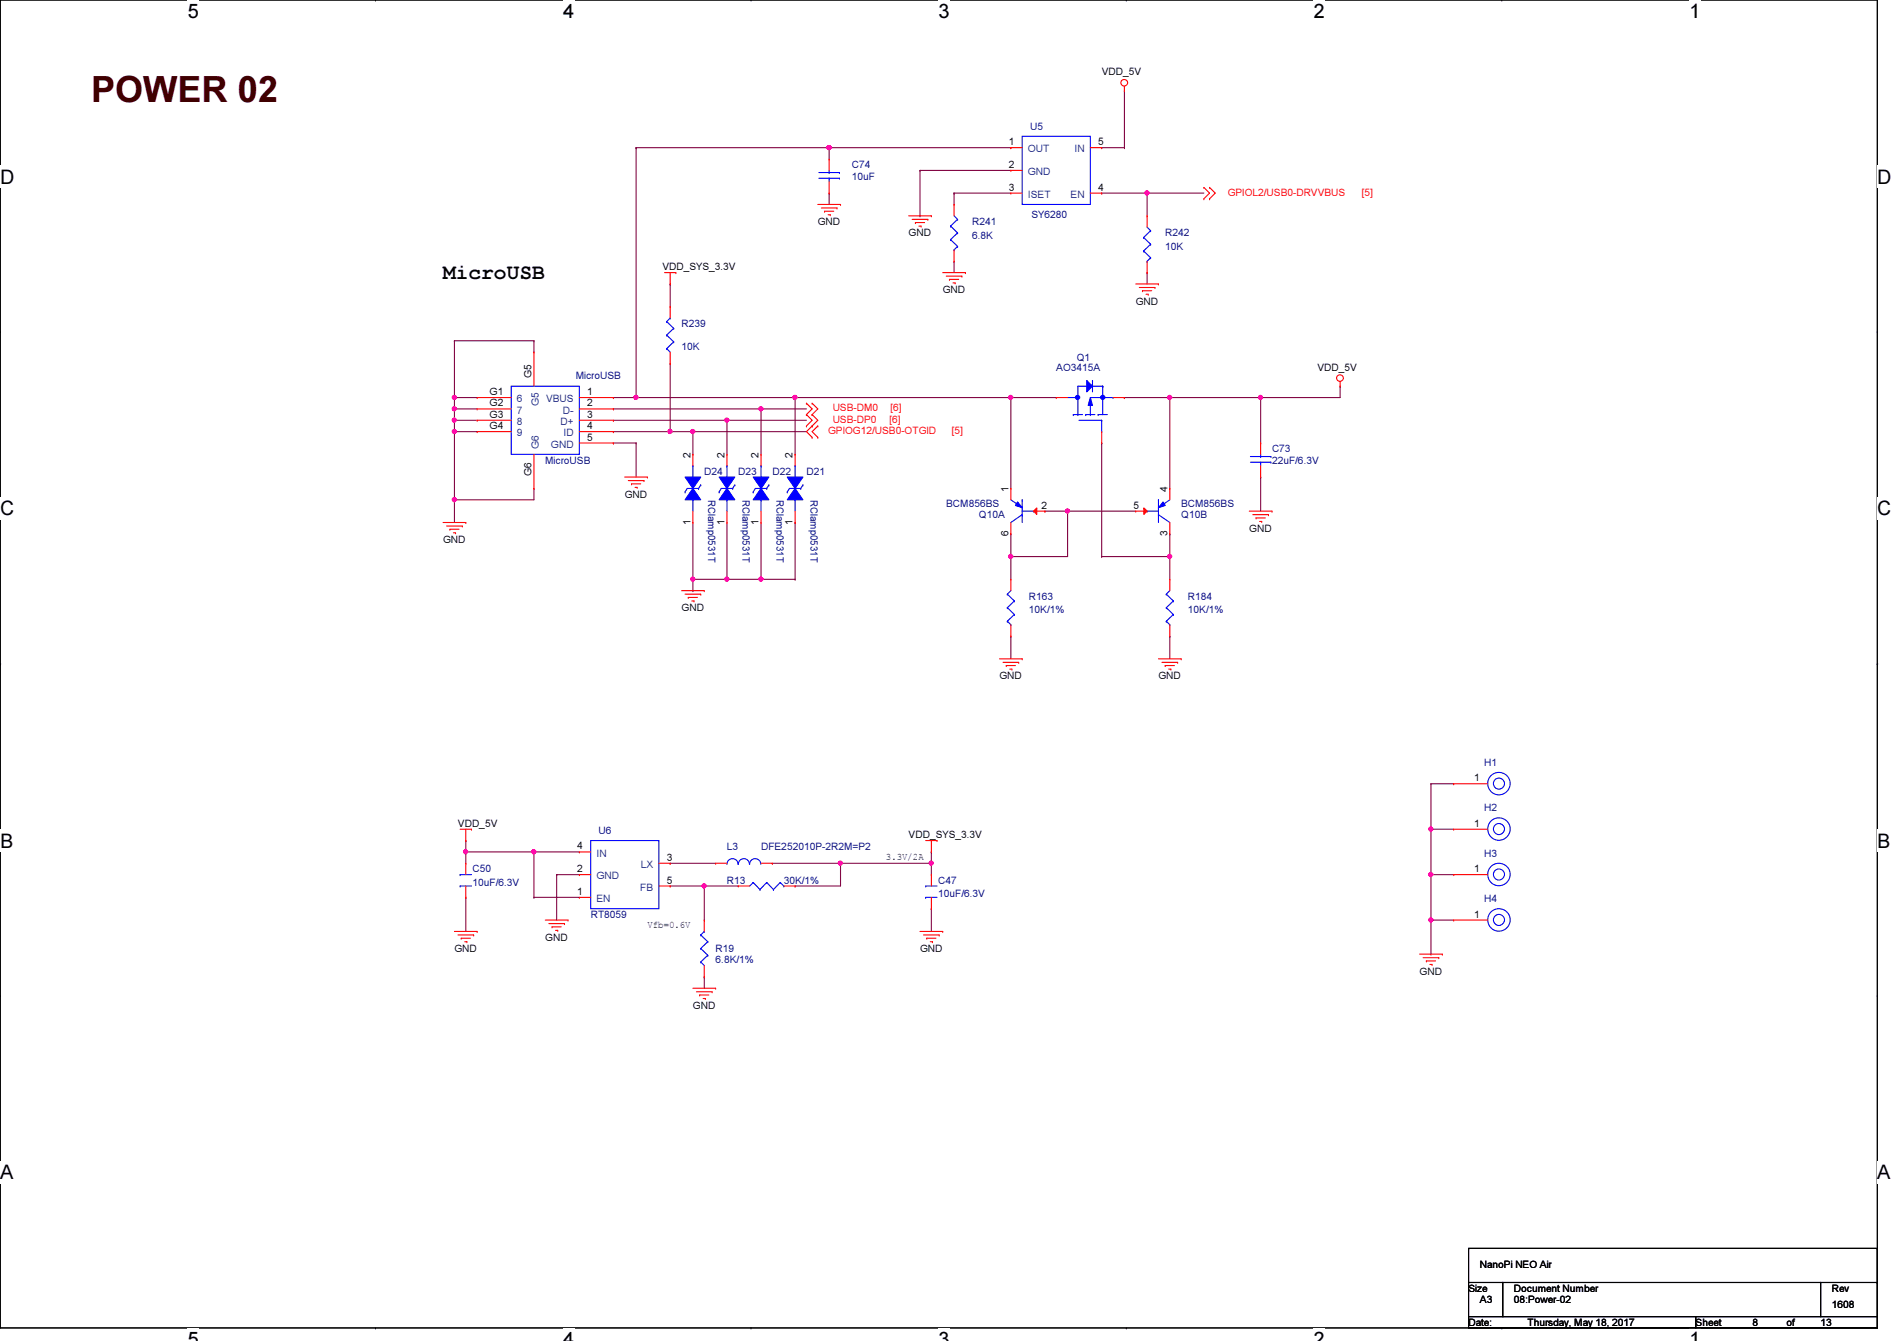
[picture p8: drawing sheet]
<svg xmlns="http://www.w3.org/2000/svg" width="297mm" height="210mm" viewBox="0 0 297 210" stroke-linecap="round" stroke-linejoin="round" font-family="sans-serif">
<path d="M0 0h294v207.9h-294z" fill="none" stroke="#000" stroke-width=".17"/>
<g fill="#fff">
<path d="M29.4 0h1.8v3.5h-1.8z"/>
<path d="M29.4 207.9h1.8v2h-1.8z"/>
</g>
<path d="M58.8 0h.1M58.8 207.9h.1" fill="none" stroke="#000" stroke-width=".17"/>
<g fill="#fff">
<path d="M88.2 0h1.7v3.5h-1.7z"/>
<path d="M88.2 207.9h1.7v2h-1.7z"/>
</g>
<path d="M117.6 0h.1M117.6 207.9h.1" fill="none" stroke="#000" stroke-width=".17"/>
<g fill="#fff">
<path d="M147 0h1.7v3.5h-1.7z"/>
<path d="M147 207.9h1.7v2h-1.7z"/>
</g>
<path d="M176.4 0h.1M176.4 207.9h.1" fill="none" stroke="#000" stroke-width=".17"/>
<g fill="#fff">
<path d="M205.7 0h1.8v3.5h-1.8z"/>
<path d="M205.7 207.9h1.8v2h-1.8z"/>
</g>
<path d="M235.2 0h.1M235.2 207.9h.1" fill="none" stroke="#000" stroke-width=".17"/>
<g fill="#fff">
<path d="M264.5 0h1.8v3.5h-1.8z"/>
<path d="M264.5 207.9h1.8v2h-1.8z"/>
<path d="M0 26h2.3v3.4h-2.3z"/>
<path d="M294 26h2.2v3.4h-2.2z"/>
<path d="M0 77.9h2.3v3.5h-2.3z"/>
<path d="M294 77.9h2.2v3.5h-2.2z"/>
</g>
<path d="M0 51.9h.1M294 51.9h.1" fill="none" stroke="#000" stroke-width=".17"/>
<g fill="#fff">
<path d="M0 129.9h2.1v3.4h-2.1z"/>
<path d="M294 129.9h2v3.4h-2z"/>
</g>
<path d="M0 103.9h.1M294 103.9h.1" fill="none" stroke="#000" stroke-width=".17"/>
<path d="M0 103.9h.1M294 103.9h.1" fill="none" stroke="#000" stroke-width=".16"/>
<g fill="#fff">
<path d="M0 181.8h2.1v3.5h-2.1z"/>
<path d="M294 181.8h2v3.5h-2z"/>
</g>
<path d="M0 155.9h.1M294 155.9h.1" fill="none" stroke="#000" stroke-width=".17"/>
<path d="M113.8 65.8h.1M113.8 65.8h12.5M119.2 64h.1M119.2 64h7.1M158.3 62.2h.1M158.3 62.2h7.1M158.3 87.1h.1M158.3 87.1v3.6M158.3 87.1h8.9M167.2 80h.1M167.2 80h10.6" fill="none" stroke="#800040" stroke-width=".17"/>
<circle cx="158.3" cy="87.1" r=".32" fill="#f0f"/>
<circle cx="158.3" cy="87.1" r=".32" fill="none" stroke="#f0f" stroke-width=".17"/>
<path d="M163.6 80h.1M163.6 80h3.6M167.2 80h.1M167.2 80v7.1" fill="none" stroke="#800040" stroke-width=".17"/>
<circle cx="167.1" cy="80" r=".32" fill="#f0f"/>
<circle cx="167.1" cy="80" r=".32" fill="none" stroke="#f0f" stroke-width=".17"/>
<g fill="none" stroke="#800040" stroke-width=".17">
<path d="M71.2 62.2h.1M71.2 62.2h3.5M176.1 62.2h.1M176.1 62.2h7.1M183.2 62.2h.1M183.2 62.2v14.3M158.3 99.6h.1M158.3 83.6h.1M158.3 83.6v3.5M158.3 99.6v3.5M183.2 87.1h.1M183.2 99.6h.1"/>
<path d="M183.2 87.1v3.6M183.2 99.6v3.5"/>
</g>
<circle cx="71.1" cy="62.2" r=".32" fill="#f0f"/>
<circle cx="71.1" cy="62.2" r=".32" fill="none" stroke="#f0f" stroke-width=".17"/>
<path d="M71.2 62.2h.1M71.2 64h.1M71.2 62.2v1.8M71.2 64h3.5" fill="none" stroke="#800040" stroke-width=".17"/>
<circle cx="71.1" cy="64" r=".32" fill="#f0f"/>
<circle cx="71.1" cy="64" r=".32" fill="none" stroke="#f0f" stroke-width=".17"/>
<path d="M71.2 64h.1M71.2 65.8h.1M71.2 64v1.8M71.2 65.8h3.5" fill="none" stroke="#800040" stroke-width=".17"/>
<circle cx="71.1" cy="65.8" r=".32" fill="#f0f"/>
<circle cx="71.1" cy="65.8" r=".32" fill="none" stroke="#f0f" stroke-width=".17"/>
<path d="M71.2 78.2h.1M71.2 67.6h.1M71.2 78.2v3.6M71.2 67.6h3.5M172.5 69.3h.1M172.5 69.3v17.8M172.5 87.1h.1M172.5 87.1h10.7" fill="none" stroke="#800040" stroke-width=".17"/>
<circle cx="71.1" cy="67.5" r=".32" fill="#f0f"/>
<circle cx="71.1" cy="67.5" r=".32" fill="none" stroke="#f0f" stroke-width=".17"/>
<path d="M83.6 53.3h.1M83.6 53.3v1.8M71.2 65.8h.1M71.2 78.2h.1M71.2 65.8v1.8M83.6 76.5h.1M83.6 76.5v1.7h-12.4M96.1 69.3h.1M96.1 69.3h3.5M99.6 69.3h.1M99.6 69.3v5.4" fill="none" stroke="#800040" stroke-width=".17"/>
<circle cx="71.1" cy="78.2" r=".32" fill="#f0f"/>
<circle cx="71.1" cy="78.2" r=".32" fill="none" stroke="#f0f" stroke-width=".17"/>
<path d="M71.2 53.3h.1M71.2 53.3h12.4M71.2 53.3v8.9M71.2 67.6h.1M71.2 67.6v10.6M183.2 83.6h.1M183.2 83.6v3.5" fill="none" stroke="#800040" stroke-width=".17"/>
<circle cx="183.1" cy="87.1" r=".32" fill="#f0f"/>
<circle cx="183.1" cy="87.1" r=".32" fill="none" stroke="#f0f" stroke-width=".17"/>
<path d="M108.5 67.6h.1M108.5 67.6h17.8M158.3 62.2h.1M158.3 62.2v14.3M197.4 62.2h.1M197.4 74.7h.1M197.4 62.2v7.1M197.4 74.7v5.3" fill="none" stroke="#800040" stroke-width=".17"/>
<circle cx="108.5" cy="67.5" r=".32" fill="#f0f"/>
<circle cx="108.5" cy="67.5" r=".32" fill="none" stroke="#f0f" stroke-width=".17"/>
<path d="M104.9 44.4h.1M104.9 44.4v3.6M145.8 135.1h.1M145.8 135.1v1.8M145.8 142.2h.1M145.8 142.2v3.6" fill="none" stroke="#800040" stroke-width=".17"/>
<circle cx="145.8" cy="135.1" r=".32" fill="#f0f"/>
<circle cx="145.8" cy="135.1" r=".32" fill="none" stroke="#f0f" stroke-width=".17"/>
<path d="M110.3 138.7h.1M110.3 138.7h5.3M120.9 135.1h.1M120.9 135.1h10.7" fill="none" stroke="#800040" stroke-width=".17"/>
<circle cx="131.6" cy="135.1" r=".32" fill="#f0f"/>
<circle cx="131.6" cy="135.1" r=".32" fill="none" stroke="#f0f" stroke-width=".17"/>
<path d="M104.9 138.7h.1M104.9 138.7h5.4M110.3 138.7h.1M110.3 138.7v5.3M110.3 152.9h.1M110.3 152.9v1.8" fill="none" stroke="#800040" stroke-width=".17"/>
<circle cx="110.3" cy="138.7" r=".32" fill="#f0f"/>
<circle cx="110.3" cy="138.7" r=".32" fill="none" stroke="#f0f" stroke-width=".17"/>
<path d="M72.9 131.6h.1M72.9 133.3h.1M72.9 131.6v1.7M72.9 133.3h10.7" fill="none" stroke="#800040" stroke-width=".17"/>
<circle cx="83.6" cy="133.3" r=".32" fill="#f0f"/>
<circle cx="83.6" cy="133.3" r=".32" fill="none" stroke="#f0f" stroke-width=".17"/>
<circle cx="72.9" cy="133.3" r=".32" fill="#f0f"/>
<circle cx="72.9" cy="133.3" r=".32" fill="none" stroke="#f0f" stroke-width=".17"/>
<g fill="none" stroke="#800040" stroke-width=".17">
<path d="M124.5 62.2h.1M124.5 62.2h33.8M72.9 133.3h.1M72.9 133.3v1.8M83.6 133.3h.1M83.6 133.3v7.2M83.6 133.3h7.1M87.2 136.9h.1M87.2 136.9v7.1M87.2 136.9h3.5M104.9 135.1h.1M104.9 135.1h7.2"/>
<path d="M124.5 138.7h.1M131.6 135.1h.1M131.6 135.1v3.6h-7.1M72.9 140.5h.1M72.9 140.5v5.3M83.6 140.5h.1M83.6 140.5h7.1"/>
</g>
<circle cx="158.3" cy="62.2" r=".32" fill="#f0f"/>
<circle cx="158.3" cy="62.2" r=".32" fill="none" stroke="#f0f" stroke-width=".17"/>
<circle cx="124.5" cy="62.2" r=".32" fill="#f0f"/>
<circle cx="124.5" cy="62.2" r=".32" fill="none" stroke="#f0f" stroke-width=".17"/>
<path d="M104.9 56.9h.1M104.9 56.9v10.7h-8.8M96.1 67.6h.1" fill="none" stroke="#800040" stroke-width=".17"/>
<circle cx="104.9" cy="67.5" r=".32" fill="#f0f"/>
<circle cx="104.9" cy="67.5" r=".32" fill="none" stroke="#f0f" stroke-width=".17"/>
<path d="M183.2 62.2h.1M197.4 62.2h.1M209.8 60.5h.1M209.8 60.5v1.7h-26.6" fill="none" stroke="#800040" stroke-width=".17"/>
<circle cx="197.4" cy="62.2" r=".32" fill="#f0f"/>
<circle cx="197.4" cy="62.2" r=".32" fill="none" stroke="#f0f" stroke-width=".17"/>
<circle cx="183.1" cy="62.2" r=".32" fill="#f0f"/>
<circle cx="183.1" cy="62.2" r=".32" fill="none" stroke="#f0f" stroke-width=".17"/>
<path d="M131.6 135.1h.1M145.8 133.3h.1M145.8 133.3v1.8h-14.2M224.1 122.7h.1M224.1 129.8h.1M224.1 122.7h3.5M224.1 122.7v7.1" fill="none" stroke="#800040" stroke-width=".17"/>
<circle cx="224" cy="129.8" r=".32" fill="#f0f"/>
<circle cx="224" cy="129.8" r=".32" fill="none" stroke="#f0f" stroke-width=".17"/>
<path d="M224.1 129.8h.1M224.1 136.9h.1M224.1 129.8h3.5M224.1 129.8v14.2M224.1 136.9h3.5M224.1 144h.1" fill="none" stroke="#800040" stroke-width=".17"/>
<circle cx="224" cy="136.9" r=".32" fill="#f0f"/>
<circle cx="224" cy="136.9" r=".32" fill="none" stroke="#f0f" stroke-width=".17"/>
<circle cx="224" cy="144" r=".32" fill="#f0f"/>
<circle cx="224" cy="144" r=".32" fill="none" stroke="#f0f" stroke-width=".17"/>
<path d="M99.6 62.2h.1M99.6 62.2h24.9M124.5 62.2h.1M124.5 62.2v8.9M224.1 144h.1M224.1 149.4h.1M224.1 144h3.5M224.1 144v5.4" fill="none" stroke="#800040" stroke-width=".17"/>
<circle cx="99.6" cy="62.2" r=".32" fill="#f0f"/>
<circle cx="99.6" cy="62.2" r=".32" fill="none" stroke="#f0f" stroke-width=".17"/>
<path d="M96.1 64h.1M96.1 64h23.1M119.2 64h.1M119.2 64v7.1" fill="none" stroke="#800040" stroke-width=".17"/>
<circle cx="119.1" cy="64" r=".32" fill="#f0f"/>
<circle cx="119.1" cy="64" r=".32" fill="none" stroke="#f0f" stroke-width=".17"/>
<path d="M96.1 65.8h.1M96.1 65.8h17.7M113.8 65.8h.1M113.8 65.8v5.3" fill="none" stroke="#800040" stroke-width=".17"/>
<circle cx="113.8" cy="65.8" r=".32" fill="#f0f"/>
<circle cx="113.8" cy="65.8" r=".32" fill="none" stroke="#f0f" stroke-width=".17"/>
<path d="M104.9 67.6h.1M104.9 67.6h3.6M108.5 67.6h.1M108.5 67.6v3.5M108.5 90.7h.1M108.5 81.8v8.9M108.5 90.7h5.3M113.8 90.7h.1" fill="none" stroke="#800040" stroke-width=".17"/>
<circle cx="108.5" cy="90.7" r=".32" fill="#f0f"/>
<circle cx="108.5" cy="90.7" r=".32" fill="none" stroke="#f0f" stroke-width=".17"/>
<circle cx="113.8" cy="90.7" r=".32" fill="#f0f"/>
<circle cx="113.8" cy="90.7" r=".32" fill="none" stroke="#f0f" stroke-width=".17"/>
<path d="M108.5 92.5h.1M108.5 90.7v1.8M113.8 90.7h.1M113.8 90.7h10.7M113.8 81.8v8.9M119.2 90.7h.1M119.2 81.8v8.9M124.5 81.8h.1M124.5 90.7h.1M124.5 81.8v8.9" fill="none" stroke="#800040" stroke-width=".17"/>
<circle cx="119.1" cy="90.7" r=".32" fill="#f0f"/>
<circle cx="119.1" cy="90.7" r=".32" fill="none" stroke="#f0f" stroke-width=".17"/>
<g fill="none" stroke="#800040" stroke-width=".17">
<path d="M144.1 26.7h.1M144.1 26.7h14.2M149.4 30.2h.1M149.4 30.2v1.8M149.4 30.2h8.9M172.5 23.1h.1M172.5 23.1h3.6M179.6 30.2h.1M179.6 30.2h8.9M179.6 30.2v3.6M149.4 40.9h.1M149.4 40.9v1.8"/>
<path d="M179.6 42.7h.1M179.6 42.7v1.7"/>
</g>
<circle cx="179.6" cy="30.2" r=".32" fill="#f0f"/>
<circle cx="179.6" cy="30.2" r=".32" fill="none" stroke="#f0f" stroke-width=".17"/>
<path d="M176.1 14.2v8.9M99.6 23.1h.1M99.6 23.1h30.2M129.8 23.1h.1M129.8 23.1v1.8M144.1 33.8h.1M144.1 26.7v7.1M172.5 30.2h.1M172.5 30.2h7.1M176.1 23.1h.1" fill="none" stroke="#800040" stroke-width=".17"/>
<circle cx="129.8" cy="23.1" r=".32" fill="#f0f"/>
<circle cx="129.8" cy="23.1" r=".32" fill="none" stroke="#f0f" stroke-width=".17"/>
<path d="M129.8 30.2h.1M129.8 30.2v1.8M129.8 23.1h28.5M158.3 23.1h.1" fill="none" stroke="#800040" stroke-width=".17"/>
<circle cx="129.8" cy="23.1" r=".32" fill="#f0f"/>
<circle cx="129.8" cy="23.1" r=".32" fill="none" stroke="#f0f" stroke-width=".17"/>
<path d="M99.6 23.1h.1M99.6 23.1v39.1h-3.5M96.1 62.2h.1" fill="none" stroke="#800040" stroke-width=".17"/>
<g fill="none" stroke="#f00" stroke-width=".17">
<path d="M176.1 14.2h.1M176.1 13.5v.7M128.1 32h3.5M128.6 32.6h2.5M129.1 33.1h.1M129.1 33.1h1.5M129.7 33.6h.3M130 33.6h.1M131.1 32.6h.1M131.6 32h.1M142.3 33.8h3.5M142.8 34.3h2.5"/>
<path d="M143.3 34.8h.1M143.3 34.8h1.5M143.9 35.4h.3M144.2 35.4h.1M145.3 34.3h.1M145.8 33.8h.1M149.4 32h.1M149.4 32v1.8M149.4 39.1v1.8M188.5 29.3h.1M188.5 31.1h.1M188.5 29.3l.9 .9-.9 .9"/>
<path d="M189.4 29.3h.1M189.4 31.1h.1M189.4 29.3l.9 .9-.9 .9M104.1 42.7h1.7M104.9 44.4h.1M104.9 56.9h.1M104.9 48h.1M104.9 42.7v1.7M104.9 48v1.8M104.9 55.1v1.8M105.8 42.7h.1M147.6 42.7h3.6"/>
<path d="M148.2 43.2h2.4M148.7 43.7h.1M148.7 43.7h1.4M149.2 44.3h.4M149.4 40.9h.1M149.6 44.3h.1M150.6 43.2h.1M151.2 42.7h.1M177.8 44.4h3.6M178.4 45h2.4M178.9 45.5h.1M178.9 45.5h1.4"/>
<path d="M179.4 46.1h.4M179.8 46.1h.1M180.8 45h.1M181.4 44.4h.1M209.8 59.7v.8M97.8 74.7h3.6M98.4 75.2h2.4M98.9 75.7h.1M98.9 75.7h1.4M99.4 76.3h.4M99.8 76.3h.1M100.8 75.2h.1"/>
<path d="M101.4 74.7h.1M126.3 63.1h.1M126.3 64.9h.1M126.3 66.7h.1M126.3 63.1l.9 .9-.9 .9M126.3 64.9l.9 .9-.9 .9M127.2 68.5h.1M127.2 66.7h.1M127.2 63.1h.1M127.2 64.9h.1M127.2 64.9l.9 .9-1.8 1.8 .9 .9M127.2 63.1l.9 .9-.9 .9"/>
<path d="M128.1 66.7h.1M128.1 68.5h.1M128.1 66.7l-.9 .9 .9 .9M197.4 69.3h.1M197.4 74.7h.1M197.4 69.3v1.8M197.4 72.9v1.8M209.8 60.5h.1M69.4 81.8h3.5M69.9 82.3h2.5M70.4 82.8h.1M70.4 82.8h1.5"/>
<path d="M71 83.4h.3M71.3 83.4h.1M72.4 82.3h.1M72.9 81.8h.1M106.7 92.5h3.6M107.3 93h2.4M107.8 93.5h.1M107.8 93.5h1.4M108.3 94.1h.4M108.7 94.1h.1M109.7 93h.1M110.3 92.5h.1"/>
<path d="M195.6 80h3.6M196.2 80.6h2.4M196.7 81.1h.1M196.7 81.1h1.4M197.2 81.6h.4M197.6 81.6h.1M198.6 80.6h.1M199.2 80h.1M156.5 103.1h3.6M157.1 103.7h2.4M157.6 104.2h.1M157.6 104.2h1.4"/>
<path d="M158.1 104.7h.4M158.5 104.7h.1M159.5 103.7h.1M160.1 103.1h.1M181.4 103.1h3.6M181.9 103.7h2.5M182.5 104.2h.1M182.5 104.2h1.4M183 104.7h.3M183.3 104.7h.1M184.4 103.7h.1M185 103.1h.1"/>
<path d="M72 129.8h1.8M72.9 131.6h.1M72.9 135.1h.1M72.9 129.8v1.8M72.9 135.1v1.8M72.9 138.7v1.8M73.8 129.8h.1M115.6 138.7h.1M115.6 138.7h1.8M122.7 138.7h1.8M124.5 138.7h.1M144.9 131.6h1.8"/>
<path d="M145.8 133.3h.1M145.8 131.6v1.7M146.7 131.6h.1M71.2 145.8h3.5M71.7 146.3h2.5M72.2 146.9h.1M72.2 146.9h1.5M72.8 147.4h.3M72.9 140.5h.1M73.1 147.4h.1M74.2 146.3h.1M74.7 145.8h.1"/>
<path d="M85.4 144h3.5M85.9 144.6h2.5M86.4 145.1h.1M86.4 145.1h1.5M87 145.6h.3M87.3 145.6h.1M88.4 144.6h.1M88.9 144h.1M108.5 154.7h3.6M109 155.2h2.5M109.6 155.7h.1M109.6 155.7h1.4"/>
<path d="M110.1 156.3h.3M110.4 156.3h.1M111.5 155.2h.1M112.1 154.7h.1M144.1 145.8h3.5M144.6 146.3h2.5M145.1 146.9h.1M145.1 146.9h1.5M145.7 147.4h.3M146 147.4h.1M147.1 146.3h.1M147.6 145.8h.1"/>
<path d="M222.3 149.4h3.5M222.8 149.9h2.5M223.3 150.4h.1M223.3 150.4h1.5M223.9 151h.3M224.2 151h.1M225.3 149.9h.1M225.8 149.4h.1M227.6 144h.1M227.6 144h5.4"/>
<circle cx="176" cy="12.9" r=".52"/>
<circle cx="209.8" cy="59.2" r=".52"/>
</g>
<path d="M230 195.4h.1M230 195.4v5.3M230 195.4h64M294 195.4h.1M294 195.4v5.3M230 200.7h5.3v5.4h-5.3zM230 206.1h35.5v1.8h-35.5zM235.3 200.7h49.8v5.4h-49.8zM265.5 206.1h28.5v1.8h-28.5zM285.1 200.7h8.9v5.4h-8.9zM294 200.7h.1" fill="none" stroke="#000" stroke-width=".17"/>
<g fill="none" stroke="#00f" stroke-width=".17">
<path d="M148.8 35.4h.1M148.8 37.5h.1M148.8 35.4l1.1 1M148.8 37.5l1.1 1.1M149.4 39.1h.1M149.4 33.8l.5 .5M149.9 34.3h.1M149.9 36.4h.1M149.9 38.6h.1M149.9 34.3l-1.1 1.1M149.9 36.4l-1.1 1.1M149.9 38.6l-.5 .5"/>
<path d="M104.4 54.6h.1M104.4 52.5h.1M104.4 50.3h.1M104.4 54.6l.5 .5M104.4 52.5l1.1 1M104.4 50.3l1.1 1.1M104.9 49.8h.1M104.9 49.8l-.5 .5M105.5 53.5h.1M105.5 51.4h.1M105.5 53.5l-1.1 1.1M105.5 51.4l-1.1 1.1"/>
<path d="M195.8 72.3h3.2M195.8 71.5h3.2M197.4 71.5h.1M197.4 72.3h.1M197.4 71.1v.4M197.4 72.3v.6M199 72.3h.1M199 71.5h.1M72 136.9h.1M72 138.7h.1M72 136.9h1.8M72 138.7h1.8"/>
<path d="M117.9 138.1h.1M117.9 138.1l-.5 .6M117.9 138.1l1.1 1.1M119 139.2h.1M120.1 138.1h.1M120.1 138.1l-1.1 1.1M120.1 138.1l1 1.1M121.1 139.2h.1M122.2 138.1h.1M122.2 138.1l-1.1 1.1M122.2 138.1l.5 .6M122.7 138.7h.1"/>
<circle cx="234.7" cy="144" r="1.76"/>
<circle cx="234.7" cy="144" r=".87"/>
</g>
<path d="M159.3 78.6l.8 .9-1.1-.4z" fill="#00f"/>
<path d="M158.3 78.2l1.8 1.3M159.3 78.6l.8 .9-1.1-.4zM160.1 78.2h.1M160.1 79.5h.1M160.1 78.2v3.6M160.1 80.6h.1M160.1 80h1.7M160.1 80.6l-1.8 1.2M161.8 80h.1" fill="none" stroke="#00f" stroke-width=".17"/>
<path d="M158.3 83.6h.1M158.3 81.8v1.8" fill="none" stroke="#f00" stroke-width=".17"/>
<path d="M161.8 80l.5-.5v1z" fill="#f00"/>
<path d="M158.3 76.5h.1M158.3 76.5v1.7M161.8 80l.5-.5v1zM161.8 80h1.8M163.6 80h.1" fill="none" stroke="#f00" stroke-width=".17"/>
<g fill="none" stroke="#00f" stroke-width=".17">
<path d="M171.1 59.6h.1M171.1 59.6v1.7M167.2 62.2h1.6M168.1 64.9h.1M168.1 64.9h1.4M168.8 64.9h.1M168.8 62.2h.1M168.9 65.8h3.6M170 64.9h.1M170 64.9h1.4M170.2 60.5h.1M170.2 60.5h-1.4v4.4"/>
<path d="M170.7 64.9h.1M170.7 62.2h3.6M170.7 63.1v1.8M171.1 60.5h1.6M172 64.9h.1M172 64.9h1.4M172.5 65.8h.1M172.5 67.6h.1M172.5 65.8v1.8M172.7 60.5h.1M172.7 60.5v4.4M174.3 62.2h.1"/>
</g>
<path d="M170.2 59.6l.9 .9-.9 .8z" fill="#00f"/>
<path d="M170.2 59.6l.9 .9-.9 .8z" fill="none" stroke="#00f" stroke-width=".17"/>
<path d="M170.7 62.2l.4 1.3h-.7z" fill="#00f"/>
<path d="M170.7 62.2l.4 1.3h-.7z" fill="none" stroke="#00f" stroke-width=".17"/>
<circle cx="168.7" cy="62.2" r=".33" fill="#00f"/>
<circle cx="168.7" cy="62.2" r=".33" fill="none" stroke="#00f" stroke-width=".17"/>
<circle cx="172.7" cy="62.2" r=".33" fill="#00f"/>
<g fill="none" stroke="#00f" stroke-width=".17">
<path d="M160.1 21.3h10.6v10.7h-10.6zM80 60.5h10.7v10.6h-10.7zM118.3 76.5h1.8M119.2 78.2h.1M119.2 72.9h.1M119.2 72.9v1.8M119.2 78.2v1.8M120.1 76.5h.1M182.6 93h.1M182.6 95.1h.1M182.6 97.2h.1M182.6 93l1.1 1.1"/>
<path d="M182.6 95.1l1.1 1.1M182.6 97.2l.6 .6M183.2 97.8h.1M183.2 92.5l-.6 .5M183.7 94.1h.1M183.7 96.2h.1M183.7 94.1l-1.1 1M183.7 96.2l-1.1 1"/>
<circle cx="172.7" cy="62.2" r=".33"/>
<circle cx="234.7" cy="122.7" r="1.76"/>
<circle cx="234.7" cy="122.7" r=".87"/>
</g>
<g fill="none" stroke="#f00" stroke-width=".17">
<path d="M158.3 23.1h.1M158.3 26.7h.1M158.3 30.2h.1M158.3 23.1h1.8M158.3 26.7h1.8M158.3 30.2h1.8M170.7 23.1h1.8M170.7 30.2h1.8M172.5 30.2h.1M172.5 23.1h.1M83.6 55.1h.1M83.6 55.1v5.4"/>
<path d="M74.7 62.2h.1M74.7 64h.1M74.7 65.8h.1M74.7 67.6h.1M74.7 62.2h5.3M74.7 64h5.3M74.7 65.8h5.3M74.7 67.6h5.3M83.6 76.5h.1M83.6 71.1v5.4M90.7 62.2h5.4M90.7 64h5.4"/>
<path d="M90.7 65.8h5.4M90.7 67.6h5.4M90.7 69.3h5.4M96.1 62.2h.1M96.1 64h.1M96.1 65.8h.1M96.1 67.6h.1M96.1 69.3h.1M165.4 62.2h.1M165.4 62.2h1.8M172.5 69.3h.1M172.5 67.6v1.7"/>
<path d="M174.3 62.2h1.8M176.1 62.2h.1M183.2 90.7h.1M183.2 99.6h.1M183.2 90.7v1.8M183.2 97.8v1.8M227.6 122.7h.1M227.6 122.7h5.4"/>
</g>
<path d="M119.2 76.5l1.2 1.7h-2.5z" fill-rule="evenodd" fill="#00f"/>
<path d="M117.9 77h.1M118.3 76.5l-.4 .5M119.2 76.5l1.2 1.7h-2.5zM120.4 75.9h.1M120.4 75.9l-.3 .6" fill="none" stroke="#00f" stroke-width=".17"/>
<path d="M117.9 74.7h2.5l-1.2 1.8z" fill-rule="evenodd" fill="#00f"/>
<path d="M117.9 74.7h2.5l-1.2 1.8zM123.6 76.5h1.8M124.5 78.2h.1M124.5 72.9h.1M124.5 72.9v1.8M124.5 78.2v1.8M125.4 76.5h.1" fill="none" stroke="#00f" stroke-width=".17"/>
<path d="M119.2 71.1h.1M119.2 71.1v1.8M119.2 81.8h.1M119.2 80v1.8" fill="none" stroke="#f00" stroke-width=".17"/>
<path d="M124.5 76.5l1.2 1.7h-2.4z" fill-rule="evenodd" fill="#00f"/>
<path d="M123.3 77h.1M123.6 76.5l-.3 .5M124.5 76.5l1.2 1.7h-2.4zM125.7 75.9h.1M125.7 75.9l-.3 .6" fill="none" stroke="#00f" stroke-width=".17"/>
<path d="M123.3 74.7h2.4l-1.2 1.8z" fill-rule="evenodd" fill="#00f"/>
<g fill="none" stroke="#00f" stroke-width=".17">
<path d="M128.2 27.9h3.2M128.2 27h3.2M129.8 27h.1M129.8 27.9h.1M129.8 26.7v.3M129.8 27.9v.5M131.4 27.9h.1M131.4 27h.1M179.1 37.2h.1M179.1 39.3h.1M179.1 37.2l1.1 1M179.1 39.3l1.1 1"/>
<path d="M179.6 35.6l.6 .5M180.2 36.1h.1M180.2 38.2h.1M180.2 36.1l-1.1 1.1M180.2 38.2l-1.1 1.1M179.6 40.9h.1M180.2 40.3h.1M180.2 40.3l-.6 .6M112.9 76.5h1.8M113.8 78.2h.1M113.8 72.9h.1M113.8 72.9v1.8"/>
<path d="M113.8 78.2v1.8M114.7 76.5h.1M123.3 74.7h2.4l-1.2 1.8zM109.7 150.6h.1M109.7 148.5h.1M109.7 146.3h.1M109.7 150.6l.6 .5M109.7 148.5l1.1 1M109.7 146.3l1.1 1.1M110.3 145.8h.1M110.3 145.8l-.6 .5M110.8 149.5h.1"/>
<path d="M110.8 147.4h.1M110.8 149.5l-1.1 1.1M110.8 147.4l-1.1 1.1"/>
<circle cx="234.7" cy="136.9" r="1.76"/>
<circle cx="234.7" cy="136.9" r=".87"/>
</g>
<g fill="none" stroke="#f00" stroke-width=".17">
<path d="M129.8 24.9h.1M129.8 30.2h.1M129.8 24.9v1.8M129.8 28.4v1.8M179.6 33.8h.1M179.6 33.8v1.8M179.6 42.7h.1M179.6 40.9v1.8M124.5 71.1h.1M124.5 71.1v1.8M124.5 81.8h.1M124.5 80v1.8"/>
<path d="M227.6 136.9h.1M227.6 136.9h5.4M110.3 152.9h.1M110.3 144h.1M110.3 144v1.8M110.3 151.1v1.8"/>
</g>
<path d="M113.8 76.5l1.3 1.7h-2.5z" fill-rule="evenodd" fill="#00f"/>
<path d="M112.6 77h.1M112.9 76.5l-.3 .5M113.8 76.5l1.3 1.7h-2.5zM115.1 75.9h.1M115.1 75.9l-.4 .6" fill="none" stroke="#00f" stroke-width=".17"/>
<path d="M112.6 74.7h2.5l-1.3 1.8z" fill-rule="evenodd" fill="#00f"/>
<g fill="none" stroke="#00f" stroke-width=".17">
<path d="M107.6 76.5h1.8M108.5 78.2h.1M108.5 72.9h.1M108.5 72.9v1.8M108.5 78.2v1.8M109.4 76.5h.1M112.6 74.7h2.5l-1.3 1.8zM157.7 93h.1M157.7 95.1h.1M157.7 97.2h.1M157.7 93l1.1 1.1M157.7 95.1l1.1 1.1"/>
<path d="M157.7 97.2l.6 .6M158.3 97.8h.1M158.3 92.5l-.6 .5M158.8 94.1h.1M158.8 96.2h.1M158.8 94.1l-1.1 1M158.8 96.2l-1.1 1M113.8 135.3a.87 .87 0 0 1 .9-.9 .87 .87 0 0 1 .9 .9M115.6 135.3a.87 .87 0 0 1 .9-.9 .87 .87 0 0 1 .8 .9M117.4 135.3a.87 .87 0 0 1 .9-.9 .87 .87 0 0 1 .8 .9"/>
</g>
<path d="M113.8 71.1h.1M113.8 71.1v1.8M113.8 81.8h.1M113.8 80v1.8M158.3 90.7h.1M158.3 99.6h.1M158.3 90.7v1.8M158.3 97.8v1.8M112.1 135.1h.1M112.1 135.1h1.7M119.2 135.1h1.7M120.9 135.1h.1" fill="none" stroke="#f00" stroke-width=".17"/>
<path d="M108.5 76.5l1.2 1.7h-2.4z" fill-rule="evenodd" fill="#00f"/>
<path d="M107.3 77h.1M107.6 76.5l-.3 .5M108.5 76.5l1.2 1.7h-2.4zM109.7 75.9h.1M109.7 75.9l-.3 .6" fill="none" stroke="#00f" stroke-width=".17"/>
<path d="M107.3 74.7h2.4l-1.2 1.8z" fill-rule="evenodd" fill="#00f"/>
<g fill="none" stroke="#00f" stroke-width=".17">
<path d="M107.3 74.7h2.4l-1.2 1.8zM144.9 138.7h.1M144.9 138.7h1.8M144.9 140.5h.1M144.9 140.5h1.8"/>
<circle cx="234.7" cy="129.8" r="1.76"/>
<circle cx="234.7" cy="129.8" r=".87"/>
</g>
<path d="M108.5 71.1h.1M108.5 71.1v1.8M108.5 81.8h.1M108.5 80v1.8M145.8 136.9h.1M145.8 136.9v1.8M227.6 129.8h.1M227.6 129.8h5.4M145.8 142.2h.1M145.8 140.5v1.7" fill="none" stroke="#f00" stroke-width=".17"/>
<path d="M182.1 78.6l.4 .5-1.1 .4z" fill="#00f"/>
<path d="M181.4 78.2h.1M181.4 79.5h.1M181.4 78.2v3.6M182.1 78.6l.4 .5-1.1 .4zM183.2 78.2l-1.8 1.3M179.6 80h.1M179.6 80h1.8M181.4 80.6h.1M181.4 80.6l1.8 1.2" fill="none" stroke="#00f" stroke-width=".17"/>
<path d="M183.2 83.6h.1M183.2 81.8v1.8" fill="none" stroke="#f00" stroke-width=".17"/>
<path d="M179.1 79.5l.5 .5-.5 .5z" fill="#f00"/>
<g fill="none" stroke="#f00" stroke-width=".17">
<path d="M179.1 79.5l.5 .5-.5 .5zM183.2 76.5h.1M183.2 76.5v1.7M177.8 80h.1M177.8 80h1.8M90.7 136.9h.1M90.7 133.3h.1M90.7 136.9h1.8M90.7 133.3h1.8M103.2 135.1h1.7M103.2 138.7h1.7M104.9 135.1h.1"/>
<path d="M104.9 138.7h.1M90.7 140.5h.1M90.7 140.5h1.8"/>
</g>
<path d="M92.5 131.6h10.7v10.6h-10.7z" fill="none" stroke="#00f" stroke-width=".17"/>
<circle cx="158.3" cy="87.1" r=".32" fill="#f0f"/>
<circle cx="158.3" cy="87.1" r=".32" fill="none" stroke="#f0f" stroke-width=".17"/>
<circle cx="167.1" cy="80" r=".32" fill="#f0f"/>
<circle cx="167.1" cy="80" r=".32" fill="none" stroke="#f0f" stroke-width=".17"/>
<circle cx="71.1" cy="62.2" r=".32" fill="#f0f"/>
<circle cx="71.1" cy="62.2" r=".32" fill="none" stroke="#f0f" stroke-width=".17"/>
<circle cx="71.1" cy="64" r=".32" fill="#f0f"/>
<circle cx="71.1" cy="64" r=".32" fill="none" stroke="#f0f" stroke-width=".17"/>
<circle cx="71.1" cy="65.8" r=".32" fill="#f0f"/>
<circle cx="71.1" cy="65.8" r=".32" fill="none" stroke="#f0f" stroke-width=".17"/>
<circle cx="71.1" cy="67.5" r=".32" fill="#f0f"/>
<circle cx="71.1" cy="67.5" r=".32" fill="none" stroke="#f0f" stroke-width=".17"/>
<circle cx="71.1" cy="78.2" r=".32" fill="#f0f"/>
<circle cx="71.1" cy="78.2" r=".32" fill="none" stroke="#f0f" stroke-width=".17"/>
<circle cx="183.1" cy="87.1" r=".32" fill="#f0f"/>
<circle cx="183.1" cy="87.1" r=".32" fill="none" stroke="#f0f" stroke-width=".17"/>
<circle cx="108.5" cy="67.5" r=".32" fill="#f0f"/>
<circle cx="108.5" cy="67.5" r=".32" fill="none" stroke="#f0f" stroke-width=".17"/>
<circle cx="145.8" cy="135.1" r=".32" fill="#f0f"/>
<circle cx="145.8" cy="135.1" r=".32" fill="none" stroke="#f0f" stroke-width=".17"/>
<circle cx="131.6" cy="135.1" r=".32" fill="#f0f"/>
<circle cx="131.6" cy="135.1" r=".32" fill="none" stroke="#f0f" stroke-width=".17"/>
<circle cx="110.3" cy="138.7" r=".32" fill="#f0f"/>
<circle cx="110.3" cy="138.7" r=".32" fill="none" stroke="#f0f" stroke-width=".17"/>
<circle cx="83.6" cy="133.3" r=".32" fill="#f0f"/>
<circle cx="83.6" cy="133.3" r=".32" fill="none" stroke="#f0f" stroke-width=".17"/>
<circle cx="72.9" cy="133.3" r=".32" fill="#f0f"/>
<circle cx="72.9" cy="133.3" r=".32" fill="none" stroke="#f0f" stroke-width=".17"/>
<circle cx="158.3" cy="62.2" r=".32" fill="#f0f"/>
<circle cx="158.3" cy="62.2" r=".32" fill="none" stroke="#f0f" stroke-width=".17"/>
<circle cx="124.5" cy="62.2" r=".32" fill="#f0f"/>
<circle cx="124.5" cy="62.2" r=".32" fill="none" stroke="#f0f" stroke-width=".17"/>
<circle cx="104.9" cy="67.5" r=".32" fill="#f0f"/>
<circle cx="104.9" cy="67.5" r=".32" fill="none" stroke="#f0f" stroke-width=".17"/>
<circle cx="197.4" cy="62.2" r=".32" fill="#f0f"/>
<circle cx="197.4" cy="62.2" r=".32" fill="none" stroke="#f0f" stroke-width=".17"/>
<circle cx="183.1" cy="62.2" r=".32" fill="#f0f"/>
<circle cx="183.1" cy="62.2" r=".32" fill="none" stroke="#f0f" stroke-width=".17"/>
<circle cx="224" cy="129.8" r=".32" fill="#f0f"/>
<circle cx="224" cy="129.8" r=".32" fill="none" stroke="#f0f" stroke-width=".17"/>
<circle cx="224" cy="136.9" r=".32" fill="#f0f"/>
<circle cx="224" cy="136.9" r=".32" fill="none" stroke="#f0f" stroke-width=".17"/>
<circle cx="224" cy="144" r=".32" fill="#f0f"/>
<circle cx="224" cy="144" r=".32" fill="none" stroke="#f0f" stroke-width=".17"/>
<circle cx="99.6" cy="62.2" r=".32" fill="#f0f"/>
<circle cx="99.6" cy="62.2" r=".32" fill="none" stroke="#f0f" stroke-width=".17"/>
<circle cx="119.1" cy="64" r=".32" fill="#f0f"/>
<circle cx="119.1" cy="64" r=".32" fill="none" stroke="#f0f" stroke-width=".17"/>
<circle cx="113.8" cy="65.8" r=".32" fill="#f0f"/>
<circle cx="113.8" cy="65.8" r=".32" fill="none" stroke="#f0f" stroke-width=".17"/>
<circle cx="108.5" cy="90.7" r=".32" fill="#f0f"/>
<circle cx="108.5" cy="90.7" r=".32" fill="none" stroke="#f0f" stroke-width=".17"/>
<circle cx="113.8" cy="90.7" r=".32" fill="#f0f"/>
<circle cx="113.8" cy="90.7" r=".32" fill="none" stroke="#f0f" stroke-width=".17"/>
<circle cx="119.1" cy="90.7" r=".32" fill="#f0f"/>
<circle cx="119.1" cy="90.7" r=".32" fill="none" stroke="#f0f" stroke-width=".17"/>
<circle cx="179.6" cy="30.2" r=".32" fill="#f0f"/>
<circle cx="179.6" cy="30.2" r=".32" fill="none" stroke="#f0f" stroke-width=".17"/>
<circle cx="129.8" cy="23.1" r=".32" fill="#f0f"/>
<circle cx="129.8" cy="23.1" r=".32" fill="none" stroke="#f0f" stroke-width=".17"/>
<circle cx="129.8" cy="23.1" r=".32" fill="#f0f"/>
<circle cx="129.8" cy="23.1" r=".32" fill="none" stroke="#f0f" stroke-width=".17"/>
<text font-size="5.7" fill="#400000" x="14.3" y="16">POWER 02</text>
<text font-size="3.3" x="69.4" y="43.6">MicroUSB</text>
<g font-size="3.1">
<text x="29.4" y="2.8">5</text>
<text x="88.2" y="2.8">4</text>
<text x="147" y="2.8">3</text>
<text x="205.7" y="2.8">2</text>
<text x="264.5" y="2.8">1</text>
<text x="0" y="28.7">D</text>
<text x="294" y="28.7">D</text>
<text x="0" y="80.7">C</text>
<text x="294" y="80.7">C</text>
<text x="0" y="132.7">B</text>
<text x="294" y="132.7">B</text>
<text x="0" y="184.6">A</text>
<text x="294" y="184.6">A</text>
<text x="29.4" y="210.7">5</text>
<text x="88.2" y="210.7">4</text>
<text x="147" y="210.7">3</text>
<text x="205.7" y="210.7">2</text>
<text x="264.5" y="210.7">1</text>
</g>
<g font-size="1.6">
<text x="172.5" y="11.8">VDD_5V</text>
<text x="157.9" y="22.7">1</text>
<text x="172" y="22.7">5</text>
<text x="157.9" y="26.3">2</text>
<text x="157.9" y="29.8">3</text>
<text x="172" y="29.8">4</text>
<text x="128.1" y="35.2">GND</text>
<text x="142.3" y="37">GND</text>
<text x="103.7" y="42.3">VDD_SYS_3.3V</text>
<text x="147.6" y="45.9">GND</text>
<text x="177.8" y="47.7">GND</text>
<text x="83.2" y="59.2" transform="rotate(-90 83.2 59.2)">G5</text>
<text x="206.3" y="58">VDD_5V</text>
<text x="76.7" y="61.8">G1</text>
<text x="76.7" y="63.6">G2</text>
<text x="76.7" y="65.4">G3</text>
<text x="91.9" y="61.8">1</text>
<text x="91.9" y="63.6">2</text>
<text x="91.9" y="65.4">3</text>
<text x="76.7" y="67.2">G4</text>
<text x="91.9" y="67.2">4</text>
<text x="91.9" y="69">5</text>
<text x="108.1" y="71.7" transform="rotate(-90 108.1 71.7)">2</text>
<text x="113.5" y="71.7" transform="rotate(-90 113.5 71.7)">2</text>
<text x="118.8" y="71.7" transform="rotate(-90 118.8 71.7)">2</text>
<text x="124.1" y="71.7" transform="rotate(-90 124.1 71.7)">2</text>
<text x="83.2" y="74.5" transform="rotate(-90 83.2 74.5)">G6</text>
<text x="97.8" y="77.9">GND</text>
<text x="157.9" y="77" transform="rotate(-90 157.9 77)">1</text>
<text x="182.8" y="77" transform="rotate(-90 182.8 77)">4</text>
<text x="108.1" y="82.1" transform="rotate(-90 108.1 82.1)">1</text>
<text x="113.5" y="82.1" transform="rotate(-90 113.5 82.1)">1</text>
<text x="118.8" y="82.1" transform="rotate(-90 118.8 82.1)">1</text>
<text x="124.1" y="82.1" transform="rotate(-90 124.1 82.1)">1</text>
<text x="157.9" y="83.9" transform="rotate(-90 157.9 83.9)">6</text>
<text x="163.1" y="79.6">2</text>
<text x="177.5" y="79.6">5</text>
<text x="182.8" y="83.9" transform="rotate(-90 182.8 83.9)">3</text>
<text x="195.6" y="83.2">GND</text>
<text x="69.4" y="85">GND</text>
<text x="106.7" y="95.7">GND</text>
<text x="156.5" y="106.3">GND</text>
<text x="181.4" y="106.3">GND</text>
<text x="230.8" y="122.3">1</text>
<text x="71.7" y="129.5">VDD_5V</text>
<text x="142.3" y="131.2">VDD_SYS_3.3V</text>
<text x="230.8" y="129.4">1</text>
<text x="90.4" y="136.5">2</text>
<text x="90.4" y="133">4</text>
<text x="104.4" y="134.7">3</text>
<text x="138.7" y="134.6">3.3V/2A</text>
<text x="230.8" y="136.5">1</text>
<text x="90.4" y="140.1">1</text>
<text x="104.4" y="138.3">5</text>
<text x="230.8" y="143.6">1</text>
<text x="71.2" y="149">GND</text>
<text x="85.4" y="147.2">GND</text>
<text x="101.4" y="145.2">Vfb=0.6V</text>
<text x="144.1" y="149">GND</text>
<text x="222.3" y="152.6">GND</text>
<text x="108.5" y="157.9">GND</text>
<text x="230" y="202.2">Size</text>
<text x="231.7" y="198.5">NanoPi NEO Air</text>
<text x="231.7" y="204">A3</text>
<text x="237.1" y="204">08:Power-02</text>
<text x="237.1" y="202.2">Document Number</text>
<text x="286.8" y="202.2">Rev</text>
<text x="230" y="207.5">Date:</text>
<text x="239.2" y="207.5">Thursday, May 18, 2017</text>
<text x="265.5" y="207.5">Sheet</text>
<text x="274.4" y="207.5">8</text>
<text x="279.7" y="207.5">of</text>
<text x="285.1" y="207.5">13</text>
<text x="286.8" y="204.7">1608</text>
</g>
<g font-size="1.6" fill="#004080">
<text x="160.9" y="23.8">OUT</text>
<text x="168.2" y="23.8">IN</text>
<text x="160.9" y="27.4">GND</text>
<text x="160.9" y="30.9">ISET</text>
<text x="167.6" y="30.9">EN</text>
<text x="80.9" y="62.9">6</text>
<text x="80.9" y="64.7">7</text>
<text x="84.4" y="63.5" transform="rotate(-90 84.4 63.5)">G5</text>
<text x="85.5" y="62.9">VBUS</text>
<text x="88.1" y="64.7">D-</text>
<text x="80.9" y="66.5">8</text>
<text x="80.9" y="68.3">9</text>
<text x="84.4" y="70.2" transform="rotate(-90 84.4 70.2)">G6</text>
<text x="86.3" y="70.1">GND</text>
<text x="87.8" y="66.5">D+</text>
<text x="88.2" y="68.3">ID</text>
<text x="93.4" y="137.6">GND</text>
<text x="93.4" y="134.1">IN</text>
<text x="100.3" y="135.8">LX</text>
<text x="93.4" y="141.2">EN</text>
<text x="100.2" y="139.4">FB</text>
</g>
<g font-size="1.6" fill="#000080">
<text x="161.3" y="20.3">U5</text>
<text x="133.4" y="26.3">C74</text>
<text x="133.4" y="28.1">10uF</text>
<text x="152.2" y="35.2">R241</text>
<text x="161.5" y="34.2">SY6280</text>
<text x="152.2" y="37.3">6.8K</text>
<text x="182.5" y="37">R242</text>
<text x="182.5" y="39.1">10K</text>
<text x="106.7" y="51.2">R239</text>
<text x="90.2" y="59.4">MicroUSB</text>
<text x="106.7" y="54.8">10K</text>
<text x="165.4" y="58">AO3415A</text>
<text x="168.6" y="56.6">Q1</text>
<text x="199.2" y="70.8">C73</text>
<text x="85.4" y="72.6">MicroUSB</text>
<text x="110.3" y="74.3">D24</text>
<text x="115.6" y="74.3">D23</text>
<text x="120.9" y="74.3">D22</text>
<text x="126.3" y="74.3">D21</text>
<text x="199.2" y="72.6">22uF/6.3V</text>
<text x="110.9" y="78.2" transform="rotate(90 110.9 78.2)">RClamp0531T</text>
<text x="116.2" y="78.2" transform="rotate(90 116.2 78.2)">RClamp0531T</text>
<text x="121.6" y="78.2" transform="rotate(90 121.6 78.2)">RClamp0531T</text>
<text x="126.9" y="78.2" transform="rotate(90 126.9 78.2)">RClamp0531T</text>
<text x="148.2" y="79.3">BCM856BS</text>
<text x="153.3" y="81.1">Q10A</text>
<text x="185" y="81.1">Q10B</text>
<text x="185" y="79.3">BCM856BS</text>
<text x="161.1" y="93.9">R163</text>
<text x="186" y="93.9">R184</text>
<text x="161.1" y="96">10K/1%</text>
<text x="186" y="96">10K/1%</text>
<text x="232.4" y="119.8">H1</text>
<text x="93.7" y="130.5">U6</text>
<text x="232.4" y="127">H2</text>
<text x="74" y="136.6">C50</text>
<text x="113.8" y="133">L3</text>
<text x="119.2" y="133">DFE252010P-2R2M=P2</text>
<text x="232.4" y="134.1">H3</text>
<text x="74" y="138.7">10uF/6.3V</text>
<text x="92.5" y="143.7">RT8059</text>
<text x="113.8" y="138.3">R13</text>
<text x="122.7" y="138.3">30K/1%</text>
<text x="146.9" y="138.3">C47</text>
<text x="146.9" y="140.5">10uF/6.3V</text>
<text x="232.4" y="141.2">H4</text>
<text x="112.1" y="149">R19</text>
<text x="112.1" y="150.8">6.8K/1%</text>
</g>
<g font-size="1.6" fill="#f00">
<text x="192.2" y="30.6">GPIOL2/USB0-DRVVBUS</text>
<text x="213.2" y="30.6">[5]</text>
<text x="130.4" y="64.4">USB-DM0</text>
<text x="139.4" y="64.4">[6]</text>
<text x="129.7" y="67.9">GPIOG12/USB0-OTGID</text>
<text x="130.4" y="66.2">USB-DP0</text>
<text x="139.3" y="66.2">[6]</text>
<text x="149.1" y="67.9">[5]</text>
</g>
</svg>
